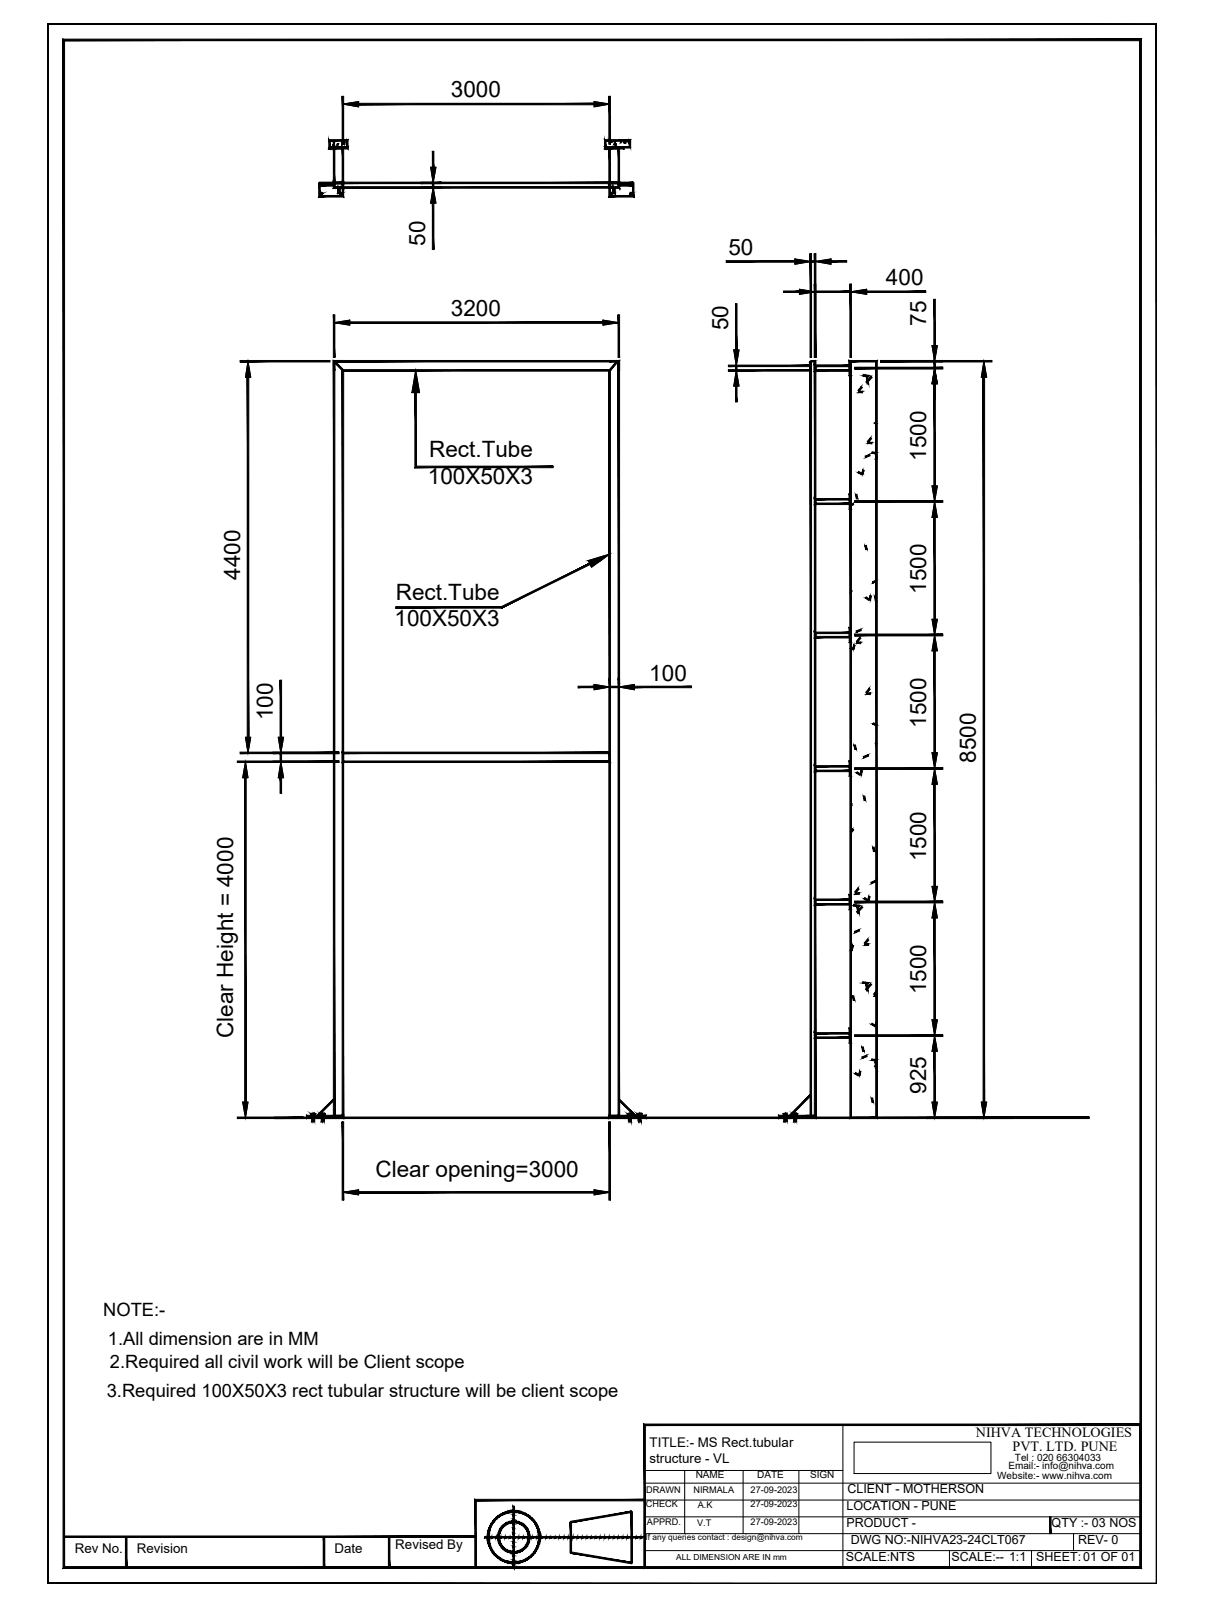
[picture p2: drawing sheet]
<svg xmlns="http://www.w3.org/2000/svg" width="914mm" height="1219mm" viewBox="0 0 914 1219" stroke-linecap="round" stroke-linejoin="round" font-family="sans-serif">
<!-- layer: P -->
<g fill="#000" stroke="#000" stroke-width=".76">
<path d="M264 111v2l-1-1zM459 111l1 1-1 1zM243 147h1v1zM243 141l1-1v1zM244 146h1l-1 1zM243 147l1-1v1zM244 139h1l-1 1zM243 140l1-1v1zM243 147h1h-1zM244 147v1zM244 140v1zM243 140h1l-1 1z"/>
<path d="M246 139l1 1-1 1zM257 146l1 1h-2zM258 146h1v1zM258 147v-1l1 1zM258 147h1h-1zM258 147h1l-1 1zM259 147v1h-1zM464 146h1l-1 1zM464 146v1h-1zM463 147h1v1zM464 146v1zM464 147l1 1h-1z"/>
<path d="M466 146l1 1h-2zM476 140l1-1v2zM478 147h1l-1 1zM479 146v1zM479 139v1zM478 141l1-1-1 1zM478 146h1v1zM478 146l1 1h-1zM479 147v1h-1zM478 140l1-1v1zM478 140h1l-1 1zM479 140v1h-1z"/>
<path d="M645 284l1 1h-2zM645 284h1zM645 385l1 1h-2zM645 385h1zM645 487h1h-2zM645 486h1zM645 588l1 1h-2zM645 588h1zM645 689l1 1h-2zM645 689h1zM645 790l1 1h-2zM645 790h1z"/>
<path d="M476 845h1v1zM485 850l1 1h-1zM595 851l1-1v1z"/>
<path d="M36 18l1 1h840zM36 18h842l-1 1z"/>
<path d="M878 18l-1 1 1 1183zM877 19l1 1183h-1z"/>
<path d="M272 78v2l179-2zM272 80l179-2v2z"/>
<path d="M250 111v1l14-1zM250 112l14-1-1 1z"/>
<path d="M253 107v1l1 1zM253 107l1 1v1z"/>
<path d="M253 110v1h1zM253 110h1v1z"/>
<path d="M253 107h1zM253 107h1z"/>
<path d="M253 110l-1 1 1-1zM253 110v1h-1z"/>
<path d="M253 108v1l1-1zM254 108l-1 2v-1z"/>
<path d="M254 112v1l7-1zM254 113l7-1-1 1zM261 112l-1 1 1 26zM260 113l1 26-1-1zM253 139h8l-1-1zM254 138h6l-7 1zM253 112v27l1-1zM253 112h1v26z"/>
<path d="M256 109v1l1-1zM256 110l1-1v1z"/>
<path d="M259 108v1h1zM259 108l1 1z"/>
<path d="M259 109v1l1-1zM260 109v1h-1z"/>
<path d="M259 107v1h2zM259 107h1l1 1z"/>
<path d="M260 73v36h1zM260 73h1v36z"/>
<path d="M260 107v1l1-1zM261 107v1h-1z"/>
<path d="M261 107l-1 1h2zM261 107h1v1z"/>
<path d="M261 108v2l1-2zM262 108v1l-1 1z"/>
<path d="M250 112h13v-1zM251 111h12l-13 1zM250 106v6l1-1zM250 106l1 1v4zM250 106l1 1 13-1zM251 107l13-1-1 1zM264 106l-1 1 1 5zM263 107l1 5h-1z"/>
<path d="M250 113h14l-1-1zM251 112h12l-13 1zM250 112v1l1-1zM250 112h1z"/>
<path d="M459 111v1h1zM459 111h1v1z"/>
<path d="M460 112l-1 1 13-1zM459 113l13-1 1 1zM472 112l1 1zM472 112h1v1z"/>
<path d="M461 106l1 1v-1zM462 106v1z"/>
<path d="M462 73v36h1zM462 73h1v36z"/>
<path d="M464 107h1zM464 107l1-1v1z"/>
<path d="M465 107l-1 1 1-1zM465 107v1h-1z"/>
<path d="M466 111v1v-1zM466 111v1z"/>
<path d="M467 108l-1 1h1zM467 108l1 1h-1z"/>
<path d="M466 108v1zM467 109h-1z"/>
<path d="M467 110v1v-1zM467 110l1 1h-1z"/>
<path d="M463 113h7v-1zM462 112h8l-7 1zM462 112l1 26v-25zM462 112l1 26-1 1zM462 139l7-1h-6zM462 139l7-1 1 1zM469 112v26l1 1zM469 112h1v27z"/>
<path d="M471 106l-1 1h1zM471 106l1 1h-1z"/>
<path d="M471 107v1l1-1zM472 107l-1 1z"/>
<path d="M460 112h13v-1zM459 111h14l-13 1z"/>
<path d="M473 108v1h2zM473 108h2v1z"/>
<path d="M474 107l1 1v-1zM475 107v1z"/>
<path d="M477 107l-1 1h1zM477 107l1 1h-1z"/>
<path d="M477 107l1 1zM477 107h1v1z"/>
<path d="M478 108l-1 1 1-1zM477 109l1-1v1z"/>
<path d="M459 112h19v-1zM460 111h18l-19 1zM459 106v6l1-1zM459 106l1 1v4zM459 106l1 1 19-1zM460 107l19-1-2 1zM479 106l-2 1 2 5zM477 107l2 5h-2z"/>
<path d="M242 138v1l19-1zM242 139l19-1-1 1zM261 138l-1 1 1 10zM260 139l1 10-1-1zM242 149h19l-1-1zM243 148h17l-18 1zM242 139v10l1-1zM242 139h1v9z"/>
<path d="M246 139l1 1 7-1zM247 140l7-1-1 1zM254 139l-1 1 1 1zM253 140l1 1z"/>
<path d="M246 139l1 1 7-1zM247 140l7-1-1 1zM254 139l-1 1 1 1zM253 140l1 1z"/>
<path d="M254 138v1l216-1zM254 139l216-1-1 1zM470 138l-1 1 1 4zM469 139l1 4-1-1zM253 143h217l-1-1zM253 143l1-1h215zM253 139v4l1-1zM253 139h1v3z"/>
<path d="M260 139l1 4v-4zM260 139l1 4-1-1zM253 143h8l-1-1zM253 143l1-1h6zM253 138v5l1-1zM253 138l1 1v3zM253 138l1 1 6-1zM254 139l6-1v1z"/>
<path d="M320 138v1l15-1zM320 139l15-1v1z"/>
<path d="M328 115v12h1zM328 115h1v12z"/>
<path d="M328 139l1 3v-3zM328 139l1 3h-1z"/>
<path d="M462 139l1 3v-3zM462 139l1 3-1 1zM462 143l7-1h-6zM462 143l7-1 1 1zM469 139v3l1 1zM470 138v5l-1-4zM463 139h6l1-1zM463 138h7l-7 1z"/>
<path d="M470 140v1l6-1zM470 141l6-1 1 1z"/>
<path d="M470 140v1l6-1zM470 141l6-1 1 1z"/>
<path d="M463 139h18v-1zM462 138h19l-18 1zM462 138l1 10v-9zM462 138l1 10-1 1zM463 148l-1 1 18-1zM462 149l18-1 1 1zM480 139v9l1 1zM480 139h1v10z"/>
<path d="M244 147h1zM245 146v1h-1z"/>
<path d="M244 147v1zM244 147l1 1h-1z"/>
<path d="M244 140h1zM245 139v1h-1z"/>
<path d="M244 140v1zM244 140l1 1h-1z"/>
<path d="M246 141h8v-1zM247 140h7l-8 1z"/>
<path d="M246 141h8v-1zM247 140h7l-8 1z"/>
<path d="M256 142v5l1-1zM256 142h1v4z"/>
<path d="M256 142v5l1-1zM256 142h1v4z"/>
<path d="M257 142v1l1-1zM257 143l1-1zM257 143l1 4v-5zM257 143l1 4-1-1z"/>
<path d="M257 142v1l1-1zM257 143l1-1zM257 143l1 4v-5zM257 143l1 4-1-1z"/>
<path d="M259 147h1zM259 146l1 1h-1z"/>
<path d="M259 147v1zM259 147v1z"/>
<path d="M320 142v1l15-1zM320 143l15-1v1z"/>
<path d="M328 154l1 35v-35zM328 154l1 35h-1z"/>
<path d="M464 147h1zM465 146v1h-1z"/>
<path d="M464 147l1 1zM465 147v1z"/>
<path d="M466 142v4l1 1zM466 142h1v5z"/>
<path d="M466 142v4l1 1zM466 142h1v5z"/>
<path d="M466 142v1zM465 142h1v1zM465 142l1 4v-3zM465 142l1 4-1 1z"/>
<path d="M466 142v1zM465 142h1v1zM465 142l1 4v-3zM465 142l1 4-1 1z"/>
<path d="M470 140h6l1-1zM469 139h8l-7 1zM469 139l1 2zM469 139l1 2h-1z"/>
<path d="M470 140h6l1-1zM469 139h8l-7 1zM469 139l1 2zM469 139l1 2h-1z"/>
<path d="M479 147h1zM479 146l1 1h-1z"/>
<path d="M479 147v1zM479 147v1z"/>
<path d="M479 140h1zM479 139l1 1h-1z"/>
<path d="M479 140v1zM479 140l1 1h-1z"/>
<path d="M551 199h52v-1zM551 198h52l-52 1z"/>
<path d="M615 199h4v-1zM615 198h4l-4 1z"/>
<path d="M631 198v1l12-1zM631 199l12-1v1z"/>
<path d="M595 222h12v-1zM595 221h12l-12 1z"/>
<path d="M619 221v1l27-1zM619 222l27-1v1z"/>
<path d="M658 221v1l44-1zM658 222l44-1v1z"/>
<path d="M265 244v1l193-1zM265 245l193-1v1z"/>
<path d="M182 275h68v-2zM182 273h68l-68 2z"/>
<path d="M253 239v32h1zM253 239h1v32z"/>
<path d="M254 273v2l6-2zM254 275l6-2v2z"/>
<path d="M463 273v2l7-2zM463 275l7-2-1 2zM470 273l-1 2 1 572zM469 275l1 572-1-1zM462 847h8l-1-1zM462 847l1-1h6zM462 281v566l1-1zM462 281h1v565z"/>
<path d="M469 239v32h1zM469 239h1v32z"/>
<path d="M469 274l1 7v-7zM469 274l1 7h-1z"/>
<path d="M558 230v35h1zM558 230h1v35z"/>
<path d="M615 192v79h1zM615 192h1v79z"/>
<path d="M615 273v2l4-2zM615 275l4-2v2z"/>
<path d="M553 278h63v-1zM553 277h63l-63 1z"/>
<path d="M618 215v56h1zM618 215h1v56z"/>
<path d="M618 192v79h1zM618 192h1v79z"/>
<path d="M618 274l1 573v-573zM618 274l1 573-1-1zM612 847h7l-1-1zM612 846h6l-6 1z"/>
<path d="M645 215v56h1zM645 215h1v56z"/>
<path d="M644 278l2 4v-4zM644 278l2 4-2-2zM618 282h28l-2-2zM618 282l1-2h25zM618 277v5l1-2zM618 277l1 1v2zM618 277l1 1 26-1zM619 278l26-1v1z"/>
<path d="M644 278l2 4v-4zM644 278l2 4-2-2zM618 282h28l-2-2zM618 282l1-2h25zM618 277v5l1-2zM618 277l1 1v2zM618 277l1 1 26-1zM619 278l26-1v1z"/>
<path d="M646 273v2l20-2zM646 275l20-2-1 2zM665 275l1 574v-576zM665 275l1 574-1-2zM645 849h21l-1-2zM645 849l1-2h19zM645 274v575l1-2zM645 274h1v573z"/>
<path d="M645 274l1 11v-11zM645 274l1 11-1-1z"/>
<path d="M645 274l1 11v-11zM645 274l1 11-1-1z"/>
<path d="M649 279v1l66-1zM649 280l66-1v1z"/>
<path d="M649 279v1l66-1zM649 280l66-1v1z"/>
<path d="M668 273v2l85-2zM668 275l85-2v2z"/>
<path d="M668 273v2l47-2zM668 275l47-2v2z"/>
<path d="M709 227v35h1zM709 227h1v35z"/>
<path d="M709 274v5h1zM709 274h1v5z"/>
<path d="M253 273v8h1zM253 273l1 2v6zM253 273l1 2 216-2zM254 275l216-2v2z"/>
<path d="M253 274l7 7h1zM253 274h1l7 7z"/>
<path d="M260 281l1 566v-566zM260 281l1 566-1-1zM253 847h8l-1-1zM253 847l1-1h6zM253 274v573l1-1zM253 274h1v572z"/>
<path d="M315 298l1 56v-56zM315 298l1 56-1 1zM316 354l-1 1 105-1zM315 355l105-1v1z"/>
<path d="M468 274l-6 7h1zM468 274h1l-6 7z"/>
<path d="M260 282h203v-2zM260 280h203l-203 2z"/>
<path d="M558 278v3h1zM558 278h1v3z"/>
<path d="M558 293l1 12v-12zM558 293l1 12h-1z"/>
<path d="M553 282h63v-2zM553 280h63l-63 2z"/>
<path d="M644 273v12l2-1zM644 273l2 2v9zM644 273l2 2v-2z"/>
<path d="M644 273v12l2-1zM644 273l2 2v9zM644 273l2 2v-2z"/>
<path d="M654 293l-3 3 1 1zM654 293v1l-2 3z"/>
<path d="M651 297v1l4-1zM651 298l4-1v1z"/>
<path d="M655 284v1h5zM655 285h5l-1 1z"/>
<path d="M661 286l-4 4 1 1zM661 286h1l-4 5z"/>
<path d="M657 286l1 5h1zM657 286h2v5z"/>
<path d="M709 291l1 12v-12zM709 291l1 12h-1z"/>
<path d="M661 332l-3 3 1 1zM661 332v1l-2 3z"/>
<path d="M659 335v1h3zM659 336h3v1z"/>
<path d="M664 320v1h1zM664 321h1v1z"/>
<path d="M652 358l-1 1h3zM651 359h3v1z"/>
<path d="M655 357l-1 3h1zM655 357h1l-1 3z"/>
<path d="M656 346l1 1 3-2zM657 347l3-2v1z"/>
<path d="M662 343v1l3-1zM662 344l3-1v1z"/>
<path d="M664 348l1 1v-1zM665 348v1z"/>
<path d="M664 345l1 2h1zM664 345h1l1 2z"/>
<path d="M644 379l2 4v-4zM644 379l2 4-2-1zM618 383h28l-2-1zM618 383l1-1h25zM618 378v5l1-1zM618 378l1 1v3zM618 378l1 1 26-1zM619 379l26-1v1z"/>
<path d="M645 376l1 10v-10zM645 376l1 10-1-1z"/>
<path d="M649 380v1l66-1zM649 381l66-1v1z"/>
<path d="M649 380v1l66-1zM649 381l66-1v1z"/>
<path d="M649 375l1 3h1zM649 375h1l1 3z"/>
<path d="M709 291v78h1zM709 291h1v78z"/>
<path d="M644 375v11l2-1zM644 375l2 1v9zM644 375l2 1v-1z"/>
<path d="M645 383l1 1 1-2zM647 382l1 1-2 1z"/>
<path d="M656 414l1 3h1zM656 414h1l1 3z"/>
<path d="M381 461l67-33-1-1zM380 460l67-33-66 34zM300 461h81l-1-1zM300 460h80l-80 1z"/>
<path d="M646 448l-1 1h1zM645 449h1v1z"/>
<path d="M657 453v1l3 1zM657 454l3 1-1 1z"/>
<path d="M660 452l-1 3h1zM660 452h1l-1 3z"/>
<path d="M662 441v1l3-2zM662 442l3-2v1z"/>
<path d="M664 452v4h1zM664 452h1v4z"/>
<path d="M645 477l1 10v-10zM645 477l1 10-1-1z"/>
<path d="M650 479v1l3-3zM650 480l3-3 1 1z"/>
<path d="M709 393v77h1zM709 393h1v77z"/>
<path d="M644 476v11l2-1zM644 476l2 1v9zM644 476l2 1v-1z"/>
<path d="M644 480l2 4v-4zM644 480l2 4-2-1zM618 484h28l-2-1zM618 484l1-1h25zM618 480v4l1-1zM618 480l1 1v2zM618 480l1 1 26-1zM619 481l26-1v1z"/>
<path d="M646 491l-1 1h2zM645 492h2v1z"/>
<path d="M648 489l-1 3 1 1zM648 489l1 1-1 3z"/>
<path d="M649 481v1l66-1zM649 482l66-1v1z"/>
<path d="M649 481v1l66-1zM649 482l66-1v1z"/>
<path d="M652 483l-2 4h1zM652 483l1 1-2 3z"/>
<path d="M650 487v1l3-1zM650 488l3-1v1z"/>
<path d="M462 515v3h1zM462 515h1v3z"/>
<path d="M469 515v3h1zM469 515h1v3z"/>
<path d="M439 522h12v-1zM439 521h12l-12 1z"/>
<path d="M463 521v1l7-1zM463 522l7-1v1z"/>
<path d="M481 521v1l44-1zM481 522l44-1v1z"/>
<path d="M659 522l-2 3 1 1zM659 522l1 1-2 3z"/>
<path d="M657 526v1l4-1zM657 527l4-1-1 1z"/>
<path d="M188 286v273h1zM188 286h1v273z"/>
<path d="M213 516v43h1zM213 516h1v43z"/>
<path d="M663 548l-1 1 3 1zM662 549l3 1v1z"/>
<path d="M213 571v7h1zM213 571h1v7z"/>
<path d="M180 578h77v-1zM180 577h77l-77 1z"/>
<path d="M182 572h75v-1zM182 571h75l-75 1z"/>
<path d="M207 578h50v-1zM207 577h50l-50 1z"/>
<path d="M207 572h50v-1zM207 571h50l-50 1z"/>
<path d="M462 571l1 7v-7zM462 571l1 7-1-1zM260 578h203l-1-1zM261 577h201l-202 1zM260 571v7l1-1zM260 571l1 1v5zM260 571l1 1 202-1zM261 572l202-1v1z"/>
<path d="M645 578l1 11v-11zM645 578l1 11-1-1z"/>
<path d="M648 565l1 4 1-1zM648 565h1l1 3z"/>
<path d="M655 574l1 1 3-2zM656 575l3-2v1z"/>
<path d="M665 563l-1 1 1 1zM665 563l1 1-1 1z"/>
<path d="M665 564v1v-1zM665 564v1z"/>
<path d="M709 494v77h1zM709 494h1v77z"/>
<path d="M213 590l1 12v-12zM213 590l1 12h-1z"/>
<path d="M644 577v12l2-1zM644 577l2 1v10zM644 577l2 1v-1z"/>
<path d="M644 581l2 4v-4zM644 581l2 4-2-1zM618 585h28l-2-1zM618 585l1-1h25zM618 581v4l1-1zM618 581l1 1v2zM618 581l1 1 26-1zM619 582l26-1v1z"/>
<path d="M649 583v1l66-1zM649 584l66-1v1z"/>
<path d="M649 583v1l66-1zM649 584l66-1v1z"/>
<path d="M651 586h-1l3 1zM650 586l3 1-1 1z"/>
<path d="M653 584l-1 4h2zM653 584l2 1-1 3z"/>
<path d="M645 610l1 1v-1zM646 610l1 1h-1z"/>
<path d="M655 604l1 3h1zM655 604h1l1 3z"/>
<path d="M647 629l-2 2 1 1zM647 629l1 1-2 2z"/>
<path d="M662 643l1 3h1zM662 643h1l1 3z"/>
<path d="M645 679l1 11v-11zM645 679l1 11-1-1z"/>
<path d="M651 674l-2 3zM651 674l1 1-3 2z"/>
<path d="M649 677v1l3-1zM649 678l3-1v2z"/>
<path d="M661 669v1l3-2zM661 670l3-2 1 1z"/>
<path d="M709 595v77h1zM709 595h1v77z"/>
<path d="M644 679v11l2-1zM644 679l2 1v9zM644 679l2 1v-1z"/>
<path d="M644 683l2 4v-4zM644 683l2 4-2-2zM618 687h28l-2-2zM618 687l1-2h25zM618 682v5l1-2zM618 682l1 1v2zM618 682l1 1 26-1zM619 683l26-1v1z"/>
<path d="M648 686v1h4zM648 687h4v1z"/>
<path d="M649 684v1l66-1zM649 685l66-1v1z"/>
<path d="M649 684v1l66-1zM649 685l66-1v1z"/>
<path d="M654 688l-4 4 1 1zM654 688h1l-4 5z"/>
<path d="M650 688l1 5h1zM650 688h1l1 5z"/>
<path d="M656 681v1l3 1zM656 682l3 1-1 1z"/>
<path d="M659 680l-1 3h1zM659 680h1l-1 3z"/>
<path d="M646 720l-1 1 1-1zM645 721l1-1v1z"/>
<path d="M648 707l1 1 3-3zM649 708l3-3v1z"/>
<path d="M658 713l-2 2 1 1zM658 713h1l-2 3z"/>
<path d="M656 716v1l3-1zM656 717l3-1v1z"/>
<path d="M647 717l-1 3 1 1zM647 717h1l-1 4z"/>
<path d="M647 756v3h2zM647 756l1-1 1 4z"/>
<path d="M655 745l-1 1h5zM654 746h5v1z"/>
<path d="M661 746l-4 4 1 1zM661 746v1l-3 4z"/>
<path d="M657 747l1 5h1zM657 747h1l1 5z"/>
<path d="M665 752l-2 2 1 1zM665 752l1 1-2 2z"/>
<path d="M663 755v1l2-1zM663 756l2-1v1z"/>
<path d="M662 776l-1 1 3 1zM661 777l3 1v1z"/>
<path d="M665 776l-1 2 1 1zM665 776l1 1-1 2z"/>
<path d="M709 696v78h1zM709 696h1v78z"/>
<path d="M644 780v11l2-1zM644 780l2 1v9zM644 780l2 1v-1z"/>
<path d="M644 784l2 4v-4zM644 784l2 4-2-1zM618 788h28l-2-1zM618 788l1-1h25zM618 783v5l1-1zM618 783l1 2v2zM618 783l1 2 26-2zM619 785l26-2v2z"/>
<path d="M645 781l1 10v-10zM645 781l1 10-1-1z"/>
<path d="M649 785v1l66-1zM649 786l66-1v1z"/>
<path d="M649 785v1l66-1zM649 786l66-1v1z"/>
<path d="M654 794l1 4h1zM654 794h1l1 4z"/>
<path d="M649 814v1h3zM649 815h3l-1 1z"/>
<path d="M652 813l-1 3h1zM652 813h1l-1 3z"/>
<path d="M654 802v1l4-2zM654 803l4-2v1z"/>
<path d="M662 803l-1 2 4-1zM661 805l4-1v1z"/>
<path d="M664 809v1l1-2zM665 808v1l-1 1z"/>
<path d="M664 806l1 5 1-1zM664 806h1l1 4z"/>
<path d="M186 590v246h1zM186 590h1v246z"/>
<path d="M661 833l1 3h1zM661 833h1l1 3z"/>
<path d="M709 798v38h1zM709 798h1v38z"/>
<path d="M746 286v550h1zM746 286h1v550z"/>
<path d="M208 847v2l619-2zM208 849l619-2v2z"/>
<path d="M180 849h50v-2zM180 847h50l-50 2z"/>
<path d="M236 845l1 1zM236 845l1 1zM236 845l1 1zM236 845l1 1-1 1zM237 846l-1 1 2-1zM236 847l2-1-2 1zM238 846l-2 1 2 3zM236 847l2 3-2 1zM238 850l-2 1h2z"/>
<path d="M238 845l-1 1h1zM237 845h1l-1 1z"/>
<path d="M238 850v1v-1zM238 850v1z"/>
<path d="M238 845v1l1-1zM239 845v1h-1z"/>
<path d="M239 845l-1 1 2-1zM238 846l2-1zM238 846l2 1v-2zM238 846l2 1zM238 846l1 1h1zM238 846l1 1zM238 846l1 5v-4zM238 846l1 5h-1z"/>
<path d="M240 846l1 1 12-13zM253 834h1l-13 13z"/>
<path d="M244 845v1zM243 845h1v1zM243 845l1 1zM243 845l1 1-1 1zM244 846l-1 1 2-1zM243 847l2-1-1 1zM245 846l-1 1 1 3zM244 847l1 3-1 1zM245 850l-1 1h1z"/>
<path d="M245 845l-1 1h1zM244 845h1l-1 1z"/>
<path d="M245 850v1v-1zM245 850v1z"/>
<path d="M245 845v1l1-1zM246 845v1h-1z"/>
<path d="M246 845v1l1-1zM246 846l1-1zM246 846l1 1v-2zM246 846l1 1zM246 846v1h1zM245 846h1v1zM245 846l1 5v-4zM245 846l1 5h-1z"/>
<path d="M247 847h13l1-1zM247 846h14l-14 1zM234 847h13v-1zM233 846h14l-13 1zM233 846l1 1zM233 846l1 1-1 2zM234 847l-1 2 14-2zM233 849l14-2v2zM247 847v2l13-2zM247 849l13-2 1 2zM260 847l1 2zM261 846v3l-1-2z"/>
<path d="M260 851l1 60v-60zM260 851l1 60h-1z"/>
<path d="M462 846l1 1 13-1zM463 847l13-1v1zM476 846v1l14-1zM476 847l14-1-1 1zM490 846l-1 1 1 2zM489 847l1 2zM476 849h14l-1-2zM476 847h13l-13 2zM462 849h14v-2zM462 849l1-2h13zM462 846v3l1-2zM462 846l1 1z"/>
<path d="M462 851l1 60v-60zM462 851l1 60h-1z"/>
<path d="M476 845l1 1zM476 845l1 1-1 1zM476 847l2-1zM476 847l2-1zM477 847l1 4v-5zM477 847l1 4h-1z"/>
<path d="M478 845v1l1-1zM479 845v1h-1z"/>
<path d="M478 850l-1 1h1zM477 850h1l-1 1z"/>
<path d="M478 845l-1 1h1zM477 845h1l-1 1z"/>
<path d="M479 845v1l1-1zM479 846l1-1zM479 846l1 1v-2zM479 846l1 1zM479 846v1h1zM478 846h1v1zM478 846l1 5v-4zM478 846l1 5-1-1zM478 850v1h1z"/>
<path d="M469 834l13 13 1-1zM469 834h1l13 12z"/>
<path d="M484 845l1 1zM483 845h1l1 1zM483 845l2 1zM483 845l2 1-2 1zM485 846l-2 1 2-1zM483 847l2-1zM485 846l-1 1 1 4zM484 847l1 4h-1z"/>
<path d="M485 845v1l1-1zM486 845v1h-1z"/>
<path d="M485 850v1zM485 850v1z"/>
<path d="M485 845l-1 1h1zM484 845h1l-1 1z"/>
<path d="M487 845l-1 1 1-1zM486 846l1-1zM486 846l1 1v-2zM486 846l1 1zM486 846v1h1zM485 846h1v1zM485 846l1 5v-4zM485 846l1 5-1-1z"/>
<path d="M594 845l1 1v-1zM594 845l1 1-1 1zM594 847l2-1zM594 847l2-1zM595 847l1 3v-4zM595 847l1 3-1 1z"/>
<path d="M596 845l-1 1h1zM595 845h1l-1 1z"/>
<path d="M596 850v1l1-1zM597 850v1h-1z"/>
<path d="M596 845v1l1-1zM596 846l1-1v1z"/>
<path d="M596 845l2 2v-2zM596 845l2 2-1-1zM597 846l1 1zM596 846l1 1zM596 846l1 5v-4zM596 846l1 5h-1z"/>
<path d="M599 846l1 1 15-17zM615 830l1 1-16 16z"/>
<path d="M602 845l1 1zM601 845h1l1 1zM601 845l2 1zM601 845l2 1-2 1zM603 846l-2 1 2-1zM601 847l2-1-1 1zM603 846l-1 1 1 3zM602 847l1 3-1 1zM603 850l-1 1h1z"/>
<path d="M603 845l-1 1h1zM602 845h1l-1 1z"/>
<path d="M603 850v1l1-1zM604 850v1h-1z"/>
<path d="M603 845v1l1-1zM604 845v1h-1z"/>
<path d="M605 845l-1 1 1-1zM604 846l1-1zM604 846l1 1v-2zM604 846l1 1zM604 846v1h1zM603 846h1v1zM603 846l1 5v-4zM603 846l1 5h-1z"/>
<path d="M615 274v573h1zM615 274h1v573z"/>
<path d="M605 847h13l1-1zM605 846h14l-14 1zM592 847h13v-1zM591 846h14l-13 1zM591 846l1 1zM591 846l1 1-1 2zM592 847l-1 2 14-2zM591 849l14-2v2zM605 847v2l13-2zM605 849l13-2 1 2zM618 847l1 2zM618 847l1-1v3z"/>
<path d="M703 849h46v-2zM703 847h46l-46 2z"/>
<path d="M741 849h27v-2zM741 847h27l-27 2z"/>
<path d="M272 904v1l179-1zM272 905l179-1v1z"/>
<path d="M490 1082h376v-2zM489 1080h377l-376 2zM489 1080l1 109v-107zM489 1080l1 109-1 1zM490 1189l-1 1 376-1zM489 1190l376-1 1 1zM865 1081v108l1 1zM865 1081h1v109z"/>
<path d="M361 1139h128v-1zM360 1138h129l-128 1zM360 1138l1 51v-50zM360 1138l1 51h-1z"/>
<path d="M389 1159v1h1zM389 1159h1v1z"/>
<path d="M389 1157v2h1zM389 1157h1v2z"/>
<path d="M389 1156h1zM389 1156h1z"/>
<path d="M389 1153v2h1zM389 1153h1v2z"/>
<path d="M389 1152l1 1zM389 1152l1 1z"/>
<path d="M389 1150v2h1zM389 1150h1v2z"/>
<path d="M389 1149h1zM389 1149h1z"/>
<path d="M389 1146v3h1zM389 1146h1v3z"/>
<path d="M389 1146h1zM389 1146h1z"/>
<path d="M389 1143v2h1zM389 1143h1v2z"/>
<path d="M433 1154v1l46-9zM433 1155l46-9v2z"/>
<path d="M433 1155l1 23v-23zM433 1155l1 23h-1z"/>
<path d="M479 1147l1 39v-39zM479 1147l1 39h-1z"/>
<path d="M95 1166l1 23v-23zM95 1166l1 23h-1z"/>
<path d="M245 1166l1 23v-23zM245 1166l1 23h-1z"/>
<path d="M295 1166l1 23v-23zM295 1166l1 23h-1z"/>
<path d="M48 1166h313v-1zM48 1165h313l-313 1z"/>
<path d="M368 1166v1l1-1zM368 1167l1-1v1z"/>
<path d="M369 1166v1zM370 1166l-1 1z"/>
<path d="M370 1166v1l2-1zM370 1167l2-1v1z"/>
<path d="M373 1166v1v-1zM373 1166v1z"/>
<path d="M373 1166v1l3-1zM373 1167l3-1v1z"/>
<path d="M376 1166v1zM377 1166l-1 1z"/>
<path d="M377 1166v1l2-1zM377 1167l2-1v1z"/>
<path d="M380 1166v1zM380 1166v1z"/>
<path d="M380 1166v1l3-1zM380 1167l3-1v1z"/>
<path d="M383 1166v1zM383 1166v1z"/>
<path d="M384 1166v1l2-1zM384 1167l2-1v1z"/>
<path d="M386 1166v1l1-1zM387 1166v1h-1z"/>
<path d="M387 1166v1l2-1zM387 1167l2-1v1z"/>
<path d="M389 1177v3h1zM389 1177h1v3z"/>
<path d="M389 1176l1 1zM389 1176l1 1z"/>
<path d="M389 1174v2h1zM389 1174h1v2z"/>
<path d="M389 1173h1zM389 1173h1z"/>
<path d="M389 1171v2h1zM389 1171h1v2z"/>
<path d="M389 1170h1zM389 1170h1z"/>
<path d="M389 1167v2h1zM389 1167h1v2z"/>
<path d="M389 1166h1zM389 1166h1z"/>
<path d="M389 1164v2h1zM389 1164h1v2z"/>
<path d="M389 1163h1zM389 1163h1z"/>
<path d="M389 1160v2h1zM389 1160h1v2z"/>
<path d="M390 1166v1v-1zM390 1166v1z"/>
<path d="M391 1166v1l2-1zM391 1167l2-1v1z"/>
<path d="M393 1166v1zM394 1166l-1 1z"/>
<path d="M394 1166v1l2-1zM394 1167l2-1v1z"/>
<path d="M397 1166v1v-1zM397 1166v1z"/>
<path d="M398 1166v1l2-1zM398 1167l2-1v1z"/>
<path d="M400 1166v1zM401 1166l-1 1z"/>
<path d="M401 1166v1h1zM401 1166h1v1zM401 1166h1zM401 1166h1zM401 1165v1h1zM401 1165l1-1v2zM401 1163v2l1-1zM401 1163h1v1zM400 1162l1 1h1zM400 1162h1l1 1zM400 1161v1h1zM400 1161h1v1zM399 1160l1 1h1zM399 1160h1l1 1zM399 1160h1zM399 1160l1-1v1zM398 1159l1 1 1-1zM398 1159l1-1 1 1zM397 1158l1 1 1-1zM398 1157l1 1h-2zM396 1157l1 1 1-1zM397 1156l1 1h-2zM396 1157l1-1zM396 1156h1l-1 1zM395 1156l1 1v-1zM395 1155l1 1h-1zM394 1156h1v-1zM394 1155h1l-1 1zM393 1156h1v-1zM393 1154l1 1-1 1zM392 1155l1 1v-2zM392 1154h1l-1 1zM390 1155h2v-1zM391 1154h1l-2 1zM391 1154l-1 1zM390 1154h1l-1 1zM390 1154l-1 1h1zM389 1154h1l-1 1zM389 1154l-1 1h1zM388 1154h1l-1 1zM388 1154l-1 2 1-1zM387 1154h1l-1 2zM387 1154l-1 2h1zM386 1155l1-1-1 2zM386 1155l-1 1h1zM385 1155h1l-1 1zM385 1155l-1 2 1-1zM384 1156l1-1-1 2zM384 1156l-1 1h1zM383 1156h1l-1 1zM383 1156l-1 2 1-1zM382 1157l1-1-1 2zM382 1157v2v-1zM382 1157v2l-1-1zM381 1158v2l1-1zM381 1158v2l-1-1zM380 1159v1h1zM380 1159v1h-1zM379 1160l1 1v-1zM379 1160l1 1h-1zM379 1161l1 1v-1zM379 1161l1 1h-2zM378 1162l1 1 1-1zM378 1162l1 1h-1zM378 1163l1 2v-2zM378 1163l1 2-1-1zM378 1164l1 2v-1zM378 1164l1 2h-1zM378 1166h1zM378 1166h1h-1zM378 1166l1 1v-1zM378 1166l1 1h-1zM378 1167l1 1v-1zM378 1167l1 1h-1zM378 1168l1 1v-1zM378 1168l1 1h-1zM378 1169l2 1-1-1zM378 1169l2 1h-2zM378 1170l2 1v-1zM378 1170l2 1h-1zM379 1171l1 1v-1zM379 1171l1 1h-1zM379 1172l2 1-1-1zM379 1172l2 1h-1zM380 1173l2 1-1-1zM380 1173l2 1h-1zM381 1174h1zM381 1174h1v1zM382 1174v1h1zM382 1175h1v1zM383 1175v1h1zM383 1176h1v1zM384 1176v1l1-1zM384 1177l1-1v1zM385 1176v1l1-1zM385 1177l1-1v2zM386 1176v2l1-1zM386 1178l1-1v1zM387 1177v1l1-1zM387 1178l1-1v1zM388 1177v1l1-1zM388 1178l1-1v1zM389 1177v1l1-1zM390 1177v1h-1zM390 1177v1v-1zM390 1177l1 1h-1zM390 1177l1 1 1-1zM392 1177v1h-1zM392 1177v1l1-1zM393 1177v1h-1zM393 1177v1l1-2zM394 1176v2h-1zM394 1176v2l1-2zM395 1176v1l-1 1zM395 1176v1l1-1zM396 1176v1h-1zM396 1176v1v-2zM396 1175l1 1-1 1zM396 1175l1 1v-2zM397 1174l1 1-1 1zM398 1174h-1l1 1zM398 1174h1l-1 1zM399 1173l-1 1h1zM399 1173h1l-1 1zM399 1172v1h1zM399 1172h1v1zM400 1171l-1 1h1zM400 1171h1l-1 1zM400 1170v1h1zM400 1170h1v1zM401 1169l-1 1h1zM401 1169h1l-1 1zM401 1168v1h1zM401 1168h1v1zM401 1167v1h1zM401 1167h1v1z"/>
<path d="M401 1166v1l2-1zM401 1167l2-1v1z"/>
<path d="M404 1166v1zM404 1166v1z"/>
<path d="M404 1166v1l3-1zM404 1167l3-1v1z"/>
<path d="M407 1166v1zM407 1166v1z"/>
<path d="M408 1166v1l2-1zM408 1167l2-1v1z"/>
<path d="M409 1166l1 1zM409 1166h1v1zM409 1166h1zM409 1166h1zM409 1165v1h1zM409 1165h1v1zM409 1164v1h1zM409 1164h1v1zM408 1163l1 1h1zM408 1163h2v1zM408 1162v1h2zM408 1162h1l1 1zM408 1161v1h1zM408 1161h1v1zM408 1160v1h1zM408 1160l1-1v2zM407 1158l1 2 1-1zM407 1158l1-1 1 2zM406 1156l1 2 1-1zM406 1156h1l1 1zM405 1155l1 1h1zM405 1155l1-1 1 2zM404 1153l1 2 1-1zM404 1153h1l1 1zM403 1152l1 1h1zM403 1151l2 2-2-1zM401 1151l2 1v-1zM402 1150l1 1h-2zM400 1150l1 1 1-1zM400 1149l2 1h-2zM398 1149l2 1v-1zM399 1148l1 1h-2zM396 1148l2 1 1-1zM397 1147l2 1h-3zM395 1148h1l1-1zM395 1147h2l-2 1zM394 1148h1v-1zM394 1147h1l-1 1zM393 1148h1v-1zM393 1146l1 1-1 1zM392 1147l1 1v-2zM392 1146h1l-1 1zM391 1147h1v-1zM391 1146h1l-1 1zM391 1146l-1 1h1zM390 1146h1l-1 1zM390 1146v1zM390 1146v1zM390 1146l-1 1h1zM389 1146h1l-1 1zM389 1146l-1 1h1zM388 1146h1l-1 1zM388 1146l-1 1h1zM387 1146h1l-1 1zM387 1146v2v-1zM386 1146h1v2zM386 1146v2h1zM385 1147l1-1v2zM385 1147v1h1zM384 1147h1v1zM384 1147l-1 1h2zM383 1147h1l-1 1zM383 1147l-1 2 1-1zM381 1148l2-1-1 2zM381 1148l-1 2 2-1zM379 1149l2-1-1 2zM379 1149v2l1-1zM378 1150l1-1v2zM378 1150l-1 2 2-1zM376 1151l2-1-1 2zM376 1151v2l1-1zM376 1151v2h-1zM375 1153v2l1-2zM375 1153v2l-1-1zM374 1154v2l1-1zM374 1154v2h-1zM373 1156v2l1-2zM373 1156v2l-1-1zM372 1157v3l1-2zM372 1157v3l-1-1zM371 1159l1 2v-1zM371 1159l1 2h-1zM371 1161v1l1-1zM371 1161v1h-1zM370 1162l1 1v-1zM370 1162l1 1h-1zM370 1163l1 1v-1zM370 1163l1 1h-1zM370 1164l1 1v-1zM370 1164l1 1h-1zM370 1165l1 1v-1zM370 1165l1 1h-1zM370 1166h1zM370 1166h1h-1zM370 1166l1 1zM370 1166l1 1h-1zM370 1167l1 1v-1zM370 1167l1 1h-1zM370 1168l1 1v-1zM370 1168l1 1h-1zM370 1169l1 1v-1zM370 1169l1 1h-1zM370 1170h1zM370 1170h1l-1 1zM370 1171h2l-1-1zM370 1171h2l-1 1zM371 1172l1 1v-2zM371 1172l1 1h-1zM371 1173l2 1-1-1zM371 1173l2 1-1 1zM372 1175l2 1-1-2zM372 1175l2 1-1 1zM373 1177l2 1-1-2zM373 1177l2 1h-1zM374 1178l2 1-1-1zM374 1178l2 1-1 1zM375 1180h2l-1-1zM375 1180h2l-1 1zM377 1180l-1 1h3zM376 1181h3l-1 1zM379 1181l-1 1h2zM378 1182h2l-1 1zM380 1182l-1 1h3zM379 1183h3l-1 1zM382 1183l-1 1h2zM381 1184h2v1zM383 1184v1l2-1zM383 1185l2-1-1 1zM385 1184l-1 1h2zM384 1185h2l-1 1zM386 1185l-1 1 2-1zM385 1186l2-1-1 1zM387 1185l-1 1 1-1zM386 1186l1-1v1zM387 1185v1l1-1zM387 1186l1-1v1zM388 1185v1l1-1zM389 1185v1h-1zM389 1185v1l1-1zM390 1185v1h-1zM390 1185v1v-1zM390 1185v1zM390 1185v1l1-1zM391 1185v1h-1zM391 1185v1l1-1zM392 1185v1h-1zM392 1185v1l1-1zM393 1185v1h-1zM393 1185v1l1-1zM394 1185v1h-1zM394 1185v1l1-2zM395 1184v1l-1 1zM395 1184v1l1-1zM396 1184l1 1h-2zM396 1184l1 1 1-2zM398 1183l1 1-2 1zM398 1183l1 1 1-2zM400 1182v1l-1 1zM400 1182v1l1-2zM401 1181l1 1-2 1zM401 1181l1 1 1-2zM403 1180v1l-1 1zM403 1180v1l1-2zM404 1179l1 1-2 1zM405 1178l-1 1 1 1zM405 1178h1l-1 2zM406 1176l-1 2h1zM406 1176l1 1-1 1zM407 1174l-1 2 1 1zM407 1174l1 1-1 2zM408 1173l-1 1 1 1zM408 1173h1l-1 2zM408 1171v2h1zM408 1171l1 1v1zM408 1170v1l1 1zM408 1170l1 1v1zM408 1170l1 1zM408 1170h2l-1 1zM409 1169l-1 1h2zM409 1169h1v1zM409 1168v1h1zM409 1168h1v1zM409 1167v1h1zM409 1167h1v1z"/>
<path d="M411 1166v1zM411 1166v1z"/>
<path d="M411 1166v1l2-1zM411 1167l2-1v1z"/>
<path d="M414 1166v1zM414 1166v1z"/>
<path d="M415 1166v1l2-1zM415 1167l2-1v1z"/>
<path d="M417 1166v1l1-1zM418 1166v1h-1z"/>
<path d="M418 1166v1l2-1zM418 1167l2-1v1z"/>
<path d="M421 1166v1v-1zM421 1166v1z"/>
<path d="M422 1166v1l2-1zM422 1167l2-1v1z"/>
<path d="M424 1166v1zM425 1166l-1 1z"/>
<path d="M425 1166v1l2-1zM425 1167l2-1v1z"/>
<path d="M428 1166v1zM428 1166v1z"/>
<path d="M429 1166v1l2-1zM429 1167l2-1v1z"/>
<path d="M431 1166v1zM431 1166v1z"/>
<path d="M432 1166v1l2-1zM432 1167l2-1v1z"/>
<path d="M435 1166v1zM435 1166v1z"/>
<path d="M435 1166v1l3-1zM435 1167l3-1v1z"/>
<path d="M438 1166v1zM438 1166v1z"/>
<path d="M439 1166v1l2-1zM439 1167l2-1v1z"/>
<path d="M441 1166v1l1-1zM442 1166l-1 1z"/>
<path d="M442 1166v1l2-1zM442 1167l2-1v1z"/>
<path d="M445 1166v1v-1zM445 1166v1z"/>
<path d="M446 1166v1l2-1zM446 1167l2-1v1z"/>
<path d="M448 1166v1l1-1zM449 1166v1h-1z"/>
<path d="M449 1166v1l2-1zM449 1167l2-1v1z"/>
<path d="M452 1166v1v-1zM452 1166v1z"/>
<path d="M452 1166v1l3-1zM452 1167l3-1v1z"/>
<path d="M455 1166v1zM455 1166v1z"/>
<path d="M456 1166v1l2-1zM456 1167l2-1v1z"/>
<path d="M458 1166v1zM459 1166l-1 1z"/>
<path d="M459 1166v1l3-1zM459 1167l3-1v1z"/>
<path d="M462 1166v1zM462 1166v1z"/>
<path d="M463 1166v1l2-1zM463 1167l2-1v1z"/>
<path d="M465 1166v1l1-1zM466 1166l-1 1z"/>
<path d="M466 1166v1l2-1zM466 1167l2-1v1z"/>
<path d="M469 1166v1v-1zM469 1166v1z"/>
<path d="M470 1166v1l2-1zM470 1167l2-1v1z"/>
<path d="M472 1166v1l1-1zM473 1166l-1 1z"/>
<path d="M473 1166v1l2-1zM473 1167l2-1v1z"/>
<path d="M476 1166v1zM476 1166v1z"/>
<path d="M476 1166v1l3-1zM476 1167l3-1v1z"/>
<path d="M479 1166v1l1-1zM480 1166v1h-1z"/>
<path d="M480 1166v1l2-1zM480 1167l2-1v1z"/>
<path d="M482 1166v1l1-1zM483 1166v1h-1z"/>
<path d="M483 1166v1l2-1zM483 1167l2-1v1z"/>
<path d="M486 1166v1zM486 1166v1z"/>
<path d="M487 1166v1l1-1zM488 1166v1h-1z"/>
<path d="M796 1151v13h2zM796 1151h2v13z"/>
<path d="M48 1190h313v-1zM48 1189h313l-313 1z"/>
<path d="M389 1188v2h1zM389 1188h1v2z"/>
<path d="M389 1187h1zM389 1187h1z"/>
<path d="M389 1184v2h1zM389 1184h1v2z"/>
<path d="M389 1183l1 1zM389 1183l1 1z"/>
<path d="M389 1181v2h1zM389 1181h1v2z"/>
<path d="M389 1180h1zM389 1180h1z"/>
<path d="M433 1178l46 8v-1zM433 1177l46 8-46-7z"/>
<path d="M361 1190h128v-1zM361 1189h128l-128 1z"/>
<path d="M517 1189v1l349-1zM517 1190l349-1v1z"/>
<path d="M48 1190h818v-1zM49 1189h817l-818 1zM48 30v1160l1-1zM48 30l1 1v1158zM48 30l1 1 817-1zM49 31l817-1-1 1zM866 30l-1 1 1 1158zM865 31l1 1158h-1z"/>
<path d="M37 19l-1 1183 1-1zM36 18l1 1-1 1183z"/>
<path d="M37 1201l841 1v-1zM37 1201l841 1h-842z"/>
</g>
<g fill="none" stroke="#000" stroke-width=".76">
<path d="M260 79l12-2v4zM451 77l12 2-12 2zM327 127h4l-2 12zM329 142l2 12h-4zM603 196l12 2-12 3zM619 198l12-2v5zM607 219l12 2-12 2zM646 221l12-2v4zM254 245l11-2v4zM458 243l12 2-12 2zM188 274l2 12h-4zM557 265h4l-2 13z"/>
<path d="M707 262h4l-2 12zM709 279l2 12h-4zM747 274l2 12h-4zM315 281l3 17h-5zM559 281l2 12h-4zM707 369h4l-2 11zM709 380l2 13h-4zM446 425l17-5-14 10zM707 470h4l-2 12zM709 482l2 12h-4zM451 519l12 2-12 2zM470 521l11-2v4z"/>
<path d="M186 559h4l-2 12zM211 559h4l-2 12zM186 578l2 12h-4zM213 578l2 12h-4zM707 571h4l-2 12zM709 583l2 12h-4zM707 672h4l-2 12zM709 684l2 12h-4zM707 774h4l-2 12zM709 786l2 12h-4zM184 836h4l-2 12zM707 836h4l-2 12z"/>
<path d="M745 836h4l-2 12zM260 905l12-2v4zM451 903l12 2-12 2zM866 1069v12h-377v108M495 1081h145M866 1081h-226v108M489 1116h151M520 1116v48M564 1116v48M606 1116v48M489 1138h377M489 1125h377"/>
<path d="M489 1151h377M489 1164h377M489 1176h377M720 1176v13M783 1176v13M815 1164v12"/>
</g>
<!-- layer: H -->
<g fill="#000" stroke="#000" stroke-width=".76">
<path d="M327 127h4l-2 12zM329 142l2 12h-4zM188 274l2 12h-4zM557 266h4l-2 12zM707 262h4l-2 12zM709 279l2 12h-4zM747 274l2 12h-4zM315 281l3 17h-5zM559 281l2 12h-4zM707 369h4l-2 12zM709 381l2 12h-4zM707 470h4l-2 12z"/>
<path d="M709 482l2 12h-4zM186 559h4l-2 12zM211 559h4l-2 12zM186 578l2 12h-4zM213 578l2 12h-4zM707 571h4l-2 12zM709 583l2 12h-4zM707 672h4l-2 12zM709 684l2 12h-4zM707 774h4l-2 12zM709 786l2 12h-4zM184 836h4l-2 12z"/>
<path d="M707 836h4l-2 12zM745 836h4l-2 12z"/>
<path d="M260 79l12-2v2zM260 79l12 2v-2z"/>
<path d="M451 77l12 2h-12zM451 79v2l12-2z"/>
<path d="M603 197l12 1h-12zM603 198v3l12-3z"/>
<path d="M619 198l12-1v1zM619 198l12 3v-3z"/>
<path d="M607 220l12 1h-12zM607 221v2l12-2z"/>
<path d="M646 221l12-1v1zM646 221l12 2v-2z"/>
<path d="M254 245l11-2v2zM254 245l11 2v-2z"/>
<path d="M458 243l12 2h-12zM458 245v2l12-2z"/>
<path d="M446 425l17-5-7 5zM446 425l3 5 7-5z"/>
<path d="M451 519l12 2h-12zM451 521v2l12-2z"/>
<path d="M470 521l11-2v2zM470 521l11 2v-2z"/>
<path d="M260 905l12-2v2zM260 905l12 2v-2z"/>
<path d="M451 903l12 2h-12zM451 905v2l12-2z"/>
</g>
<!-- layer: 0 -->
<path d="M648 1094h104v24h-104z" fill="none" stroke="#000" stroke-width=".76"/>
<g font-size="17.1">
<text x="342" y="74">3000</text>
<text x="323" y="186" transform="rotate(-90 323 186)">50</text>
<text x="553" y="194">50</text>
<text x="672" y="216">400</text>
<text x="342" y="240">3200</text>
<text x="553" y="251" transform="rotate(-90 553 251)">50</text>
<text x="703" y="247" transform="rotate(-90 703 247)">75</text>
<text x="326" y="347">Rect.Tube</text>
<text x="703" y="350" transform="rotate(-90 703 350)">1500</text>
<text x="325" y="367">100X50X3</text>
<text x="182" y="440" transform="rotate(-90 182 440)">4400</text>
<text x="300" y="455">Rect.Tube</text>
<text x="703" y="451" transform="rotate(-90 703 451)">1500</text>
<text x="299" y="475">100X50X3</text>
<text x="493" y="516">100</text>
<text x="207" y="547" transform="rotate(-90 207 547)">100</text>
<text x="703" y="552" transform="rotate(-90 703 552)">1500</text>
<text x="741" y="579" transform="rotate(-90 741 579)">8500</text>
<text x="703" y="653" transform="rotate(-90 703 653)">1500</text>
<text x="703" y="754" transform="rotate(-90 703 754)">1500</text>
<text x="177" y="787" transform="rotate(-90 177 787)">Clear Height = 4000</text>
<text x="703" y="830" transform="rotate(-90 703 830)">925</text>
<text x="285" y="893">Clear opening=3000</text>
</g>
<g font-size="13.9">
<text x="78" y="999">NOTE:-</text>
<text x="82" y="1020">1.All dimension are in MM</text>
<text x="83" y="1038">2.Required all civil work will be Client scope</text>
<text x="81" y="1060">3.Required 100X50X3 rect tubular structure will be client scope</text>
</g>
<g font-size="10.7">
<text x="741" y="1090">NIHVA TECHNOLOGIES</text>
<text x="768" y="1101">PVT. LTD. PUNE</text>
</g>
<g font-size="10.1">
<text x="493" y="1097">TITLE:- MS Rect.tubular</text>
<text x="493" y="1110">structure - VL</text>
<text x="300" y="1175">Revised By</text>
<text x="57" y="1178">Rev No.</text>
<text x="104" y="1178">Revision</text>
<text x="254" y="1178">Date</text>
</g>
<g font-size="9.5">
<text x="643" y="1133">CLIENT - MOTHERSON</text>
<text x="642" y="1146">LOCATION - PUNE</text>
<text x="642" y="1159">PRODUCT -</text>
<text x="798" y="1158">QTY :- 03 NOS</text>
<text x="646" y="1171">DWG NO:-NIHVA23-24CLT067</text>
<text x="818" y="1171">REV- 0</text>
<text x="642" y="1184">SCALE:NTS</text>
<text x="722" y="1184">SCALE:-- 1:1</text>
<text x="786" y="1184">SHEET:01 OF 01</text>
</g>
<g font-size="7.6">
<text x="770" y="1108">Tel : 020 66304033</text>
<text x="765" y="1115">Email:- info@nihva.com</text>
<text x="528" y="1122">NAME</text>
<text x="575" y="1122">DATE</text>
<text x="615" y="1122">SIGN</text>
<text x="757" y="1122">Website:- www.nihva.com</text>
</g>
<g font-size="7">
<text x="490" y="1133">DRAWN</text>
<text x="526" y="1132">NIRMALA</text>
<text x="570" y="1132">27-09-2023</text>
<text x="490" y="1144">CHECK</text>
<text x="529" y="1144">A.K</text>
<text x="570" y="1144">27-09-2023</text>
<text x="491" y="1157">APPRD.</text>
<text x="529" y="1158">V.T</text>
<text x="570" y="1157">27-09-2023</text>
</g>
<g font-size="6.3">
<text x="490" y="1169">If any queries contact : design@nihva.com</text>
<text x="513" y="1184">ALL DIMENSION ARE IN mm</text>
</g>
</svg>
